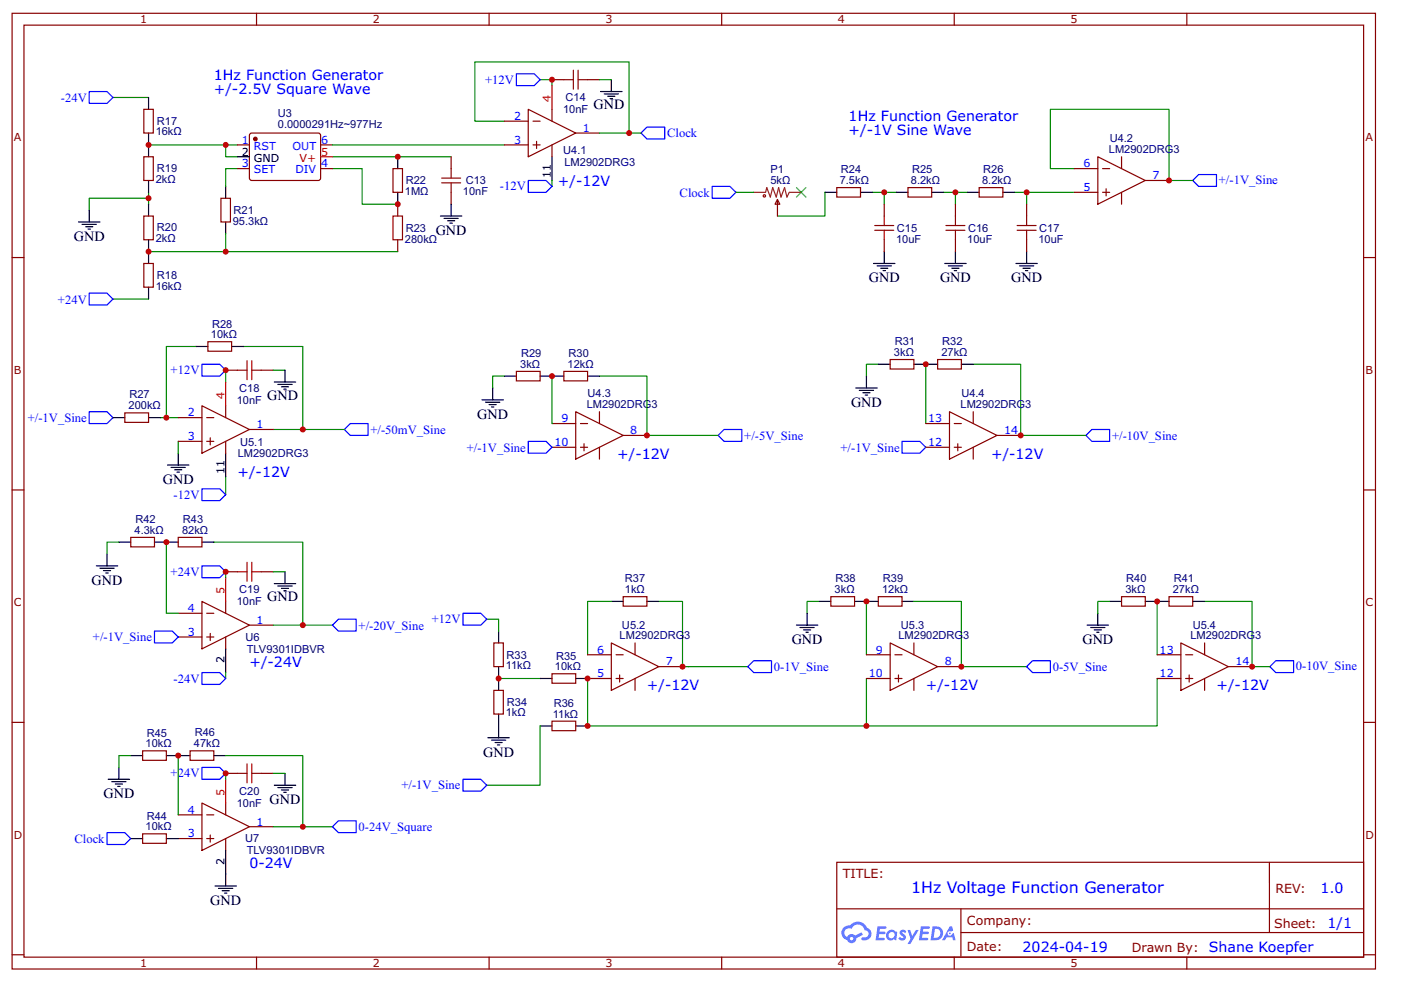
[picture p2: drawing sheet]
<svg xmlns="http://www.w3.org/2000/svg" width="297mm" height="210mm" viewBox="0 0 297 210" stroke-linecap="round" stroke-linejoin="round" font-family="sans-serif">
<g fill="none" stroke="#800" stroke-width=".25">
<path d="M2.6 2.8h289v202.8h-289zM5.1 5.3h284v197.8h-284zM54.4 2.8v2.5M103.7 2.8v2.5M153 2.8v2.5M202.3 2.8v2.5M251.6 2.8v2.5M2.6 54.6h2.5M289.1 54.6h2.5M2.6 104h2.5M289.1 104h2.5M2.6 153.3h2.5"/>
<path d="M289.1 153.3h2.5M177.4 182.9h111.7v20.2h-111.7zM177.4 192.8h111.6M203.7 197.9h85.3M203.7 192.8v10.1M269.1 183v14.9M2.6 202.6h2.5M54.4 203.1v2.5M103.7 203.1v2.5M153 203.1v2.5M202.3 203.1v2.5M251.6 203.1v2.5"/>
<path d="M289.1 202.6h2.5"/>
</g>
<g fill="#58f">
<path d="M190.9 197.4l.5-.2 .4 .1 .3 .3-.2 .4a.33 .33 0 0 0-.3-.3 .33 .33 0 0 0-.3 .2v.1a.85 .85 0 0 1 .7 .6 .85 .85 0 0 1-.3 .9h-.6l-.6-.4 .3-.3 .5 .2 .2-.1v-.1a.87 .87 0 0 1-.6-1.4z"/>
<path d="M192.4 197.3h.6l.4 1.3 .8-1.3h.6l-1.8 3h-.6l.7-1.1z"/>
<path d="M186.1 196.5h1.6l.2 .2-.1 .3-1.2 .1-.1 .6h1l.3 .2-.3 .3h-1.1l-.1 .8h1.2l.1 .2-.1 .3h-1.9z"/>
<path d="M195.2 196.5h1.7l.2 .2-.1 .3-1.2 .1-.1 .6h1l.3 .2-.3 .3h-1.1l-.1 .8h1.2l.1 .2-.1 .3h-1.9z"/>
<path d="M201.4 196.5h.5l.2 .9-.4 .3a.49 .49 0 0 0-.8 .1 .49 .49 0 0 0 .4 .7 .49 .49 0 0 0 .6-.4l.3-.2 .4 1.6h-.5l-.2-.6h-1.2l-.4 .6h-.6z"/>
<path d="M197.7 196.5l-.4 3h.9a1.5 1.5 0 0 0 1.8-1.5 1.5 1.5 0 0 0-1.8-1.5zM198.2 197.1a1.01 1.01 0 0 1 1.2 1.1 1.01 1.01 0 0 1-1.4 .8z"/>
<path d="M188.3 197.5a1.1 1.1 0 0 0-.3 1.6 1.1 1.1 0 0 0 1.6 .2l.4 .2 .2-1.6-.4-.3a1.01 1.01 0 0 0-1.5-.1zM188.3 198.4a.7 .7 0 0 1 1.4 0 .7 .7 0 0 1-1.4 0z"/>
<path d="M178.9 196.8a1.57 1.57 0 0 0 .7 2.7 1.01 1.01 0 0 0 1.2 .6 1.01 1.01 0 0 0 .8-1.1l1.4-.7-.3-.5-1.4 .7a1.02 1.02 0 0 0-1.7 .3 .99 .99 0 0 1-.5-1.4 .99 .99 0 0 1 1.4-.3 1.48 1.48 0 0 1 1.6-.9 1.48 1.48 0 0 1 1.3 1.2 .81 .81 0 0 1 .7 1 .81 .81 0 0 1-1.2 .5l-.3 .1v.3a1.39 1.39 0 0 0 2-.6 1.39 1.39 0 0 0-.8-1.9 2.18 2.18 0 0 0-3.7-.5l-.7 .2zM180.2 199.1a.38 .38 0 0 1 .7 0 .38 .38 0 0 1-.7 0z"/>
<circle cx="201.4" cy="198" r=".19"/>
</g>
<g fill="none" stroke="#000" stroke-width=".25">
<path d="M127.3 19.4h4.6M128.1 19.9h3M129.6 16.9v2.5M31.5 20.7v2.5M31.5 28.2v5.1M31.5 38.3v2.5M47.8 39.5v2.6M50.4 33.3h2.5M84.3 33.3v2.5M117 33.3v5M128.9 20.4h1.5M129.4 20.9h.5"/>
<path d="M16.7 47.1h4.5M17.4 47.6h3M18.2 48.1h1.5M18.7 48.6h.5M18.9 44.6v2.5M31.5 43.3v2.5M31.5 50.9v5M47.8 47.1v2.5M84.3 40.8v2.5M93.4 45.8h4.5M94.1 46.3h3.1M94.9 46.8h1.5"/>
<path d="M95.4 47.3h.5M95.6 43.3v2.5M174.9 40.8h2.5M182.4 40.8h2.6M185.2 55.9h4.5M186 56.4h3M186.7 56.9h1.5M187.2 57.4h.5M187.5 53.4v2.5M190 40.8h2.5M197.5 40.8h2.6M200.3 55.9h4.5"/>
<path d="M201.1 56.4h3M201.8 56.9h1.5M202.3 57.4h.5M202.6 53.4v2.5M205.1 40.8h2.5M212.6 40.8h2.5M215.4 55.9h4.5M216.2 56.4h3M216.9 56.9h1.5M217.4 57.4h.5M217.7 53.4v2.5M31.5 60.9v2.5"/>
<path d="M41.6 73.5h2.5M49.1 73.5h2.5M60.4 78.5v2.6M107 79.8h2.5M114.5 79.8h5M124.6 79.8h2.5M183.7 79.8v2.5M186.2 77.3h2.5M193.8 77.3h5M203.8 77.3h2.5M23.9 88.6h2.6M31.5 88.6h2.5"/>
<path d="M35.5 98.7h4.5M36.3 99.2h3M37 99.7h1.5M37.8 96.2v2.5M47.8 96.2v5M58.2 81.1h4.5M58.9 81.6h3M59.7 82.1h1.5M60.2 82.6h.5M102.2 84.8h4.5M102.9 85.3h3.1M103.7 85.8h1.5"/>
<path d="M104.2 86.3h.5M104.5 82.3v2.5M181.4 82.3h4.6M182.2 82.8h3M182.9 83.3h1.6M183.4 83.8h.6M22.7 117.5v2.6M25.2 115h2.5M32.8 115h5M37.5 100.2h.5M42.8 115h2.5M20.4 120.1h4.6"/>
<path d="M21.2 120.6h3M21.9 121.1h1.5M22.4 121.6h.5M47.8 137.7v5M58.2 123.8h4.5M58.9 124.3h3M59.7 124.8h1.5M60.2 125.3h.5M60.4 121.3v2.5M105.7 133.9v2.5M129.6 127.6h2.5M137.2 127.6h2.5"/>
<path d="M168.9 132.6h4.5M169.6 133.1h3M170.4 133.6h1.5M170.9 134.1h.5M171.1 130.1v2.5M173.6 127.6h2.6M181.2 127.6h5M191.2 127.6h2.6M230.5 132.6h4.5M231.2 133.1h3.1M232 133.6h1.5M232.5 134.1h.5"/>
<path d="M232.8 130.1v2.5M235.3 127.6h2.5M242.8 127.6h5.1M252.9 127.6h2.5M103.4 156.5h4.6M104.2 157h3M105 157.5h1.5M105.5 158h.5M105.7 141.4v5.1M105.7 151.5v5M114.5 154h2.5M114.5 144h2.5"/>
<path d="M122.1 154h2.5M122.1 144h2.5M22.9 165.3h4.6M23.7 165.8h3M24.5 166.3h1.5M25 166.8h.5M25.2 162.8v2.5M27.7 177.9h2.5M27.7 160.3h2.5M35.3 177.9h2.5M35.3 160.3h5M45.3 160.3h2.5"/>
<path d="M58.2 166.6h4.5M58.9 167.1h3M59.7 167.6h1.5M60.2 168.1h.5M60.4 164.1v2.5M45.6 188h4.5M46.3 188.5h3.1M47.1 189h1.5M47.6 189.5h.5M47.8 180.4v7.6"/>
</g>
<g fill="none" stroke="#800" stroke-width=".25">
<path d="M117 16.9h2.5M124.6 16.9h2.5M30.5 23.2h2v5h-2zM30.5 33.3h2v5h-2zM50.4 30.7h2.5M50.4 35.8h2.5M52.9 28.5l.5-.3 14.3 .1 .3 .4-.1 9.3-.4 .3-14.4-.1-.2-.4zM68 30.7h2.5M68 35.8h2.5M83.3 35.8h2v5h-2zM95.6 33.3v2.5M107 30.7h5"/>
<path d="M107 25.7h5M112 23.2l10.1 5-10.1 5.1zM113 30.7h1.5M113 25.7h1.5M113.8 30v1.5M117 23.2v2.5M117 30.7v2.6M122.1 28.2h5M177.4 39.8h5v2h-5zM192.5 39.8h5v2h-5zM207.6 39.8h5v2h-5zM227.7 35.8h5.1"/>
<path d="M232.8 33.3l10 5-10 5zM233.8 35.8h1.5M237.8 33.3v2.5M242.8 38.3h5.1M30.5 55.9h2v5h-2zM30.5 45.8h2v5.1h-2zM46.8 42.1h2.1v5h-2.1zM84.3 43.3v2.5M84.3 50.9v2.5M95.6 40.8v2.5M164.8 42.3l.5 1h-1zM164.8 42.3v3.5"/>
<path d="M187.5 43.3v2.5M187.5 50.9v2.5M202.6 43.3v2.5M202.6 50.9v2.5M217.7 43.3v2.5M217.7 50.9v2.5M227.7 40.8h5.1M233.8 40.8h1.5M234.5 40.1v1.5M237.8 40.8v2.5M44.1 72.5h5v2h-5zM47.8 78.5h2.6"/>
<path d="M55.4 78.5h2.5M109.5 78.8h5v2h-5zM119.5 78.8h5.1v2h-5.1zM188.7 76.3h5.1v2h-5.1zM198.8 76.3h5v2h-5zM26.5 87.6h5v2h-5zM37.8 93.6h5M37.8 88.6h5M42.8 86.1l10.1 5-10.1 5.1zM43.8 93.6h1.5M43.8 88.6h1.5M44.6 92.9v1.5"/>
<path d="M47.8 86.1v2.5M47.8 93.6v2.6M52.9 91.1h5M117 94.9h5.1M117 89.9h5.1M122.1 87.3l10 5.1-10 5zM123.1 94.9h1.5M123.1 89.9h1.5M123.8 94.1v1.6M127.1 87.3v2.6M127.1 94.9v2.5M132.1 92.4h5.1"/>
<path d="M196.3 94.9h5M196.3 89.9h5M201.3 87.3l10.1 5.1-10.1 5zM202.3 94.9h1.5M202.3 89.9h1.5M203.1 94.1v1.6M206.3 87.3v2.6M206.3 94.9v2.5M211.4 92.4h5M27.7 114h5.1v2h-5.1zM37.8 114h5v2h-5zM37.8 130.1h5"/>
<path d="M37.8 135.1h5M42.8 127.6l10.1 5-10.1 5.1zM43.8 130.1h1.5M43.8 135.1h1.5M44.6 134.4v1.5M47.8 127.6v2.5M47.8 135.1v2.6M47.8 121.3h2.6M52.9 132.6h5M55.4 121.3h2.5M104.7 136.4h2v5h-2zM124.6 138.9h5"/>
<path d="M129.6 136.4l10.1 5-10.1 5.1zM130.6 138.9h1.5M132.1 126.6h5.1v2h-5.1zM134.6 136.4v2.5M176.2 126.6h5v2h-5zM183.7 138.9h5M186.2 126.6h5v2h-5zM188.7 136.4l10.1 5-10.1 5.1zM189.7 138.9h1.5M193.8 136.4v2.5M237.8 126.6h5v2h-5zM245.3 138.9h5.1"/>
<path d="M247.9 126.6h5v2h-5zM250.4 136.4l10 5-10 5.1zM251.4 138.9h1.5M255.4 136.4v2.5M30.2 159.3h5.1v2h-5.1zM40.3 159.3h5v2h-5zM104.7 146.5h2v5h-2zM117 153h5.1v2h-5.1zM117 142.9h5.1v2.1h-5.1zM124.6 144h5M130.6 144h1.5M131.4 143.2v1.5"/>
<path d="M134.6 144v2.5M139.7 141.4h5M183.7 144h5M189.7 144h1.5M190.5 143.2v1.5M193.8 144v2.5M198.8 141.4h5M245.3 144h5.1M251.4 144h1.5M252.1 143.2v1.5M255.4 144v2.5M260.4 141.4h5.1"/>
<path d="M30.2 176.9h5.1v2h-5.1zM37.8 172.9h5M37.8 177.9h5M42.8 170.4l10.1 5-10.1 5zM43.8 172.9h1.5M43.8 177.9h1.5M44.6 177.2v1.5M47.8 170.4v2.5M47.8 177.9v2.5M47.8 164.1h2.6M52.9 175.4h5M55.4 164.1h2.5"/>
</g>
<g fill="none" stroke="#a00000" stroke-width=".25">
<path d="M119.5 16.9h2.1M121.6 14.9v4M122.6 16.9h2M122.6 14.9v4M93.6 38.8h4.1M93.6 37.8h4.1M95.6 35.8v2M95.6 38.8v2M83.3 45.8h2v5.1h-2zM185.5 48.9h4M185.5 47.9h4M187.5 45.8v2.1"/>
<path d="M187.5 48.9v2M200.6 48.9h4M200.6 47.9h4M202.6 45.8v2.1M202.6 48.9v2M215.7 48.9h4M215.7 47.9h4M217.7 45.8v2.1M217.7 48.9v2M50.4 78.5h2M52.4 76.5v4.1M53.4 76.5v4.1"/>
<path d="M53.4 78.5h2M52.4 119.3v4M53.4 119.3v4M50.4 121.3h2M53.4 121.3h2M50.4 164.1h2M52.4 162.1v4M53.4 164.1h2M53.4 162.1v4"/>
<circle cx="162.1" cy="41.6" r=".25"/>
</g>
<g fill="none" stroke="#080" stroke-width=".25">
<path d="M114.5 16.9h2.5v1.3M127.1 16.9h2.5M23.9 20.7h7.6M31.5 30.7h16.3M50.4 35.8h-2.6v3.7M50.4 30.7h-2.6v2.6h2.6M70.5 35.8h6.3v7.5h7.5M70.5 30.7h36.5M70.5 33.3h25.1M107 25.7h-6.3v-12.6h32.7v15.1h2.5M117 38.3v1.2M127.1 28.2h6.3"/>
<path d="M227.7 35.8h-5v-12.6h25.2v15.1h5M31.5 42.1h-12.6v2.5M31.5 53.4h16.3M31.5 40.8v2.5M47.8 49.6v3.8h36.5M156 40.8h3.8M174.9 40.8v5h-10.1M185 40.8h5M187.5 40.8v2.5M200.1 40.8h5M202.6 40.8v2.5M215.1 40.8h2.6v2.5"/>
<path d="M217.7 40.8h10M23.9 63.4h7.6M41.6 73.5h-6.3v15.1h-1.3M47.8 78.5v2.6M51.6 73.5h12.6v17.6h8.8M57.9 78.5h2.5M107 79.8h-2.5v2.5M117 79.8v10.1M127.1 79.8h10.1v12.6h15.1M186.2 77.3h-2.5v2.5M196.3 77.3v12.6M206.3 77.3h10.1v15.1h13.8"/>
<path d="M35.3 88.6h2.5M37.8 93.6v2.6M57.9 91.1h6.3M25.2 115h-2.5v2.5M35.3 115v15.1h2.5M45.3 115h18.9v17.6h6.3M47.8 101.2v3.8M47.8 121.3v1.3M57.9 121.3h2.5M57.9 132.6h6.3M103.2 131.4h2.5v2.5M129.6 127.6h-5v11.3"/>
<path d="M139.7 127.6h5v13.8h13.8M173.6 127.6h-2.5v2.5M183.7 127.6v11.3M193.8 127.6h10v13.8h13.9M235.3 127.6h-2.5v2.5M245.3 127.6v11.3M255.4 127.6h10.1v13.8h3.7M47.8 142.7v1.3M105.7 144h8.8M114.5 154v12.6h-11.3M124.6 144v10h59.1v-10M245.3 144v10h-61.6"/>
<path d="M27.7 160.3h-2.5v2.5M37.8 160.3v12.6M47.8 160.3h16.4v15.1h6.3M47.8 164.1v1.2M57.9 175.4h6.3M57.9 164.1h2.5"/>
</g>
<path d="M168.9 39.8l2 2zM170.9 39.8l-2 2z" fill="#000" stroke="#3c3" stroke-width=".25"/>
<path d="M159.8 40.8h2.5l.3-1 .7 2 .5-2 .8 2 .5-2 .5 2 .7-2 .5 2 .5-1h2.6" fill="none" stroke="#8d2323" stroke-width=".25"/>
<g fill="none" stroke="#00f" stroke-width=".25">
<path d="M18.9 19.4h3.8l1.2 1.3-1.2 1.2h-3.8zM109.5 15.6h3.8l1.2 1.3-1.2 1.3h-3.8zM112 38.3h3.8l1.2 1.2-1.2 1.3h-3.8zM137.2 27h3.7v2.5h-3.7l-1.3-1.3zM151 39.5h3.8l1.2 1.3-1.2 1.3h-3.8zM254.1 37h3.8v2.5h-3.8l-1.2-1.2zM18.9 62.2h3.8l1.2 1.2-1.2 1.3h-3.8zM42.8 77.3h3.8l1.2 1.2-1.2 1.3h-3.8zM18.9 87.3h3.8l1.2 1.3-1.2 1.3h-3.8zM74.3 89.9h3.7v2.5h-3.7l-1.3-1.3zM112 93.6h3.8l1.2 1.3-1.2 1.3h-3.8zM153.5 91.1h3.8v2.5h-3.8l-1.2-1.2z"/>
<path d="M191.2 93.6h3.8l1.3 1.3-1.3 1.3h-3.8zM230.2 92.4l1.3-1.3h3.8v2.5h-3.8zM42.8 103.7h3.8l1.2 1.3-1.2 1.2h-3.8zM32.8 133.9h3.7l1.3 1.2-1.3 1.3h-3.7zM42.8 120.1h3.8l1.2 1.2-1.2 1.3h-3.8zM70.5 132.6l1.2-1.2h3.8v2.5h-3.8zM98.2 130.1h3.7l1.3 1.3-1.3 1.2h-3.7zM42.8 142.7h3.8l1.2 1.3-1.2 1.2h-3.8zM159.8 140.2h3.8v2.5h-3.8l-1.3-1.3zM218.9 140.2h3.8v2.5h-3.8l-1.2-1.3zM269.2 141.4l1.3-1.2h3.8v2.5h-3.8zM22.7 176.7h3.8l1.2 1.2-1.2 1.3h-3.8z"/>
<path d="M42.8 162.8h3.8l1.2 1.3-1.2 1.2h-3.8zM70.5 175.4l1.2-1.3h3.8v2.6h-3.8zM98.2 165.3h3.7l1.3 1.3-1.3 1.3h-3.7z"/>
</g>
<circle cx="54.1" cy="29.5" r=".38" fill="#800" stroke="#800" stroke-width=".25"/>
<path d="M117 18.2v5M68 33.3h2.5M47.8 81.1v5M47.8 122.6v5M47.8 165.3v5.1" fill="none" stroke="#f00" stroke-width=".25"/>
<g fill="#c00">
<circle cx="84.3" cy="43.3" r=".63"/>
<circle cx="187.5" cy="40.8" r=".63"/>
<circle cx="31.5" cy="42.1" r=".63"/>
<circle cx="47.8" cy="53.4" r=".63"/>
<circle cx="47.8" cy="30.7" r=".63"/>
<circle cx="202.6" cy="40.8" r=".63"/>
<circle cx="31.5" cy="30.7" r=".63"/>
<circle cx="31.5" cy="53.4" r=".63"/>
<circle cx="217.7" cy="40.8" r=".63"/>
<circle cx="137.2" cy="92.4" r=".63"/>
<circle cx="35.3" cy="115" r=".63"/>
<circle cx="196.3" cy="77.3" r=".63"/>
<circle cx="117" cy="79.8" r=".63"/>
<circle cx="37.8" cy="160.3" r=".63"/>
<circle cx="183.7" cy="154" r=".63"/>
<circle cx="124.6" cy="154" r=".63"/>
<circle cx="183.7" cy="127.6" r=".63"/>
<circle cx="245.3" cy="127.6" r=".63"/>
<circle cx="105.7" cy="144" r=".63"/>
<circle cx="216.4" cy="92.4" r=".63"/>
<circle cx="84.3" cy="33.3" r=".63"/>
<circle cx="47.8" cy="164.1" r=".63"/>
<circle cx="64.2" cy="175.4" r=".63"/>
<circle cx="247.9" cy="38.3" r=".63"/>
<circle cx="35.3" cy="88.6" r=".63"/>
<circle cx="117" cy="16.9" r=".63"/>
<circle cx="133.4" cy="28.2" r=".63"/>
<circle cx="47.8" cy="121.3" r=".63"/>
<circle cx="64.2" cy="132.6" r=".63"/>
<circle cx="47.8" cy="78.5" r=".63"/>
<circle cx="64.2" cy="91.1" r=".63"/>
<circle cx="124.6" cy="144" r=".63"/>
<circle cx="144.7" cy="141.4" r=".63"/>
<circle cx="203.8" cy="141.4" r=".63"/>
<circle cx="265.5" cy="141.4" r=".63"/>
</g>
<text font-size="3.4" fill="#00f" x="193.2" y="189.4">1Hz Voltage Function Generator</text>
<g font-size="3" fill="#00f">
<text x="45.3" y="16.9">1Hz Function Generator</text>
<text x="45.3" y="19.9">+/-2.5V Square Wave</text>
<text x="179.9" y="25.7">1Hz Function Generator</text>
<text x="179.9" y="28.7">+/-1V Sine Wave</text>
<text x="118.3" y="39.5">+/-12V</text>
<text x="50.4" y="101.2">+/-12V</text>
<text x="130.9" y="97.4">+/-12V</text>
<text x="210.1" y="97.4">+/-12V</text>
<text x="52.9" y="141.4">+/-24V</text>
<text x="137.2" y="146.5">+/-12V</text>
<text x="196.3" y="146.5">+/-12V</text>
<text x="257.9" y="146.5">+/-12V</text>
<text x="52.9" y="184.2">0-24V</text>
<text x="280" y="189.6">1.0</text>
<text x="281.5" y="196.9">1/1</text>
<text x="216.8" y="201.9">2024-04-19</text>
<text x="256.3" y="201.9">Shane Koepfer</text>
</g>
<g font-size="3">
<text x="125.8" y="23.2">GND</text>
<text x="15.6" y="51.1">GND</text>
<text x="92.4" y="49.9">GND</text>
<text x="184.2" y="59.9">GND</text>
<text x="199.3" y="59.9">GND</text>
<text x="214.4" y="59.9">GND</text>
<text x="56.7" y="84.8">GND</text>
<text x="101.2" y="88.9">GND</text>
<text x="180.4" y="86.3">GND</text>
<text x="34.5" y="102.7">GND</text>
<text x="19.4" y="124.1">GND</text>
<text x="56.7" y="127.6">GND</text>
<text x="167.9" y="136.7">GND</text>
<text x="229.5" y="136.7">GND</text>
<text x="102.4" y="160.6">GND</text>
<text x="21.9" y="169.4">GND</text>
<text x="57.2" y="170.6">GND</text>
<text x="44.6" y="192">GND</text>
</g>
<g font-size="2.7" fill="#00f">
<text x="102.9" y="17.8">+12V</text>
<text x="12.9" y="21.7">-24V</text>
<text x="141.4" y="29.2">Clock</text>
<text x="106" y="40.4">-12V</text>
<text x="144.1" y="41.7">Clock</text>
<text x="258.4" y="39.1">+/-1V_Sine</text>
<text x="12.3" y="64.4">+24V</text>
<text x="36.2" y="79.4">+12V</text>
<text x="5.9" y="89.5">+/-1V_Sine</text>
<text x="78.5" y="92.1">+/-50mV_Sine</text>
<text x="99" y="95.8">+/-1V_Sine</text>
<text x="157.8" y="93.3">+/-5V_Sine</text>
<text x="178.2" y="95.8">+/-1V_Sine</text>
<text x="235.8" y="93.3">+/-10V_Sine</text>
<text x="36.8" y="105.8">-12V</text>
<text x="36.2" y="122.2">+24V</text>
<text x="19.7" y="136">+/-1V_Sine</text>
<text x="76" y="133.6">+/-20V_Sine</text>
<text x="91.5" y="132.2">+12V</text>
<text x="164.1" y="142.3">0-1V_Sine</text>
<text x="223.2" y="142.4">0-5V_Sine</text>
<text x="274.8" y="142.2">0-10V_Sine</text>
<text x="36.8" y="144.8">-24V</text>
<text x="36.2" y="164.9">+24V</text>
<text x="85.1" y="167.5">+/-1V_Sine</text>
<text x="15.8" y="178.8">Clock</text>
<text x="76" y="176.4">0-24V_Square</text>
</g>
<g font-size="2.7" fill="#800">
<text x="178.7" y="186.2">TITLE:</text>
<text x="270.4" y="189.6">REV:</text>
<text x="205" y="196.3">Company:</text>
<text x="270.1" y="196.8">Sheet:</text>
<text x="205" y="201.8">Date:</text>
<text x="240" y="201.9">Drawn By:</text>
</g>
<g font-size="2.3" fill="#800">
<text x="29.7" y="5">1</text>
<text x="79" y="5">2</text>
<text x="128.4" y="5">3</text>
<text x="177.7" y="5">4</text>
<text x="227" y="5">5</text>
<text x="2.9" y="30">A</text>
<text x="289.5" y="30">A</text>
<text x="2.9" y="79.3">B</text>
<text x="289.5" y="79.3">B</text>
<text x="2.9" y="128.6">C</text>
<text x="289.5" y="128.6">C</text>
<text x="2.9" y="177.9">D</text>
<text x="289.5" y="177.9">D</text>
<text x="29.7" y="205.2">1</text>
<text x="79" y="205.2">2</text>
<text x="128.4" y="205.2">3</text>
<text x="177.7" y="205.2">4</text>
<text x="227" y="205.2">5</text>
</g>
<g font-size="2.3" fill="#f00">
<text x="116.8" y="21.7" transform="rotate(-90 116.8 21.7)">4</text>
<text x="63.5" y="34.3">V+</text>
<text x="68.1" y="33">5</text>
<text x="47.6" y="84.6" transform="rotate(-90 47.6 84.6)">4</text>
<text x="47.6" y="126.1" transform="rotate(-90 47.6 126.1)">5</text>
<text x="47.6" y="168.9" transform="rotate(-90 47.6 168.9)">5</text>
</g>
<g font-size="2.3" fill="#000080">
<text x="119.9" y="21.5">C14</text>
<text x="33" y="28.7">16kΩ</text>
<text x="33.3" y="26.5">R17</text>
<text x="58.9" y="27.2">0.0000291Hz~977Hz</text>
<text x="58.9" y="24.9">U3</text>
<text x="119.4" y="24">10nF</text>
<text x="119.4" y="32.8">U4.1</text>
<text x="119.7" y="35.3">LM2902DRG3</text>
<text x="235.1" y="32.4">LM2902DRG3</text>
<text x="235.3" y="30.1">U4.2</text>
<text x="33" y="38.8">2kΩ</text>
<text x="33.3" y="36.5">R19</text>
<text x="85.8" y="41.4">1MΩ</text>
<text x="86" y="39.1">R22</text>
<text x="98.2" y="41.4">10nF</text>
<text x="98.8" y="39">C13</text>
<text x="163.3" y="39">5kΩ</text>
<text x="163.3" y="36.8">P1</text>
<text x="178" y="39">7.5kΩ</text>
<text x="178.3" y="36.8">R24</text>
<text x="193.1" y="39">8.2kΩ</text>
<text x="193.4" y="36.8">R25</text>
<text x="208.2" y="39">8.2kΩ</text>
<text x="208.5" y="36.8">R26</text>
<text x="49.4" y="47.7">95.3kΩ</text>
<text x="49.5" y="45.4">R21</text>
<text x="33" y="51.4">2kΩ</text>
<text x="33.3" y="49.1">R20</text>
<text x="85.8" y="51.5">280kΩ</text>
<text x="86" y="49.2">R23</text>
<text x="190" y="51.5">10uF</text>
<text x="190.2" y="49.2">C15</text>
<text x="205.1" y="51.5">10uF</text>
<text x="205.3" y="49.2">C16</text>
<text x="220.2" y="51.5">10uF</text>
<text x="220.4" y="49.2">C17</text>
<text x="33.3" y="59.2">R18</text>
<text x="33" y="61.4">16kΩ</text>
<text x="44.7" y="71.8">10kΩ</text>
<text x="45" y="69.5">R28</text>
<text x="110.5" y="75.7">R29</text>
<text x="120.5" y="75.7">R30</text>
<text x="189.5" y="75.5">3kΩ</text>
<text x="189.7" y="73.2">R31</text>
<text x="199.6" y="75.5">27kΩ</text>
<text x="199.8" y="73.2">R32</text>
<text x="50.7" y="83.1">C18</text>
<text x="110.3" y="78">3kΩ</text>
<text x="120.4" y="78">12kΩ</text>
<text x="27.3" y="86.8">200kΩ</text>
<text x="27.5" y="84.5">R27</text>
<text x="50.2" y="85.7">10nF</text>
<text x="124.4" y="86.5">LM2902DRG3</text>
<text x="124.6" y="84.2">U4.3</text>
<text x="203.6" y="86.5">LM2902DRG3</text>
<text x="203.8" y="84.2">U4.4</text>
<text x="50.9" y="94.7">U5.1</text>
<text x="50.4" y="97">LM2902DRG3</text>
<text x="28.5" y="113.3">4.3kΩ</text>
<text x="28.7" y="111">R42</text>
<text x="38.6" y="113.3">82kΩ</text>
<text x="38.8" y="111">R43</text>
<text x="50.7" y="125.9">C19</text>
<text x="132.5" y="125.8">1kΩ</text>
<text x="132.5" y="123.6">R37</text>
<text x="177" y="125.8">3kΩ</text>
<text x="177.1" y="123.5">R38</text>
<text x="187" y="125.8">12kΩ</text>
<text x="187.2" y="123.5">R39</text>
<text x="238.6" y="125.8">3kΩ</text>
<text x="238.8" y="123.5">R40</text>
<text x="248.7" y="125.8">27kΩ</text>
<text x="248.8" y="123.5">R41</text>
<text x="50.2" y="128.4">10nF</text>
<text x="52.1" y="136">U6</text>
<text x="131.4" y="135.7">LM2902DRG3</text>
<text x="131.9" y="133.4">U5.2</text>
<text x="190.5" y="135.7">LM2902DRG3</text>
<text x="191" y="133.4">U5.3</text>
<text x="252.4" y="135.7">LM2902DRG3</text>
<text x="252.9" y="133.4">U5.4</text>
<text x="52.3" y="138.5">TLV9301IDBVR</text>
<text x="107.2" y="142">11kΩ</text>
<text x="107.4" y="139.7">R33</text>
<text x="117.7" y="142.2">10kΩ</text>
<text x="117.9" y="139.9">R35</text>
<text x="107.5" y="149.7">R34</text>
<text x="117.4" y="150">R36</text>
<text x="107.2" y="152">1kΩ</text>
<text x="117.2" y="152.3">11kΩ</text>
<text x="30.9" y="158.5">10kΩ</text>
<text x="31.1" y="156.3">R45</text>
<text x="41.1" y="158.5">47kΩ</text>
<text x="41.3" y="156.2">R46</text>
<text x="31.1" y="173.9">R44</text>
<text x="50.2" y="171.2">10nF</text>
<text x="50.7" y="168.7">C20</text>
<text x="30.9" y="176.2">10kΩ</text>
<text x="52" y="178.7">U7</text>
<text x="52.3" y="181.2">TLV9301IDBVR</text>
</g>
<g font-size="2.3" fill="#00f">
<text x="109" y="25.5">2</text>
<text x="123.6" y="28">1</text>
<text x="51.3" y="30.5">1</text>
<text x="51.3" y="35.5">3</text>
<text x="53.8" y="31.8">RST</text>
<text x="62" y="31.8">OUT</text>
<text x="68.1" y="35.5">4</text>
<text x="68.1" y="30.5">6</text>
<text x="109" y="30.5">3</text>
<text x="229.8" y="35.5">6</text>
<text x="53.8" y="36.8">SET</text>
<text x="62.6" y="36.8">DIV</text>
<text x="229.8" y="40.6">5</text>
<text x="244.3" y="38">7</text>
<text x="39.8" y="88.4">2</text>
<text x="119.1" y="89.6">9</text>
<text x="196.8" y="89.6">13</text>
<text x="39.8" y="93.4">3</text>
<text x="54.4" y="90.9">1</text>
<text x="117.6" y="94.6">10</text>
<text x="133.6" y="92.1">8</text>
<text x="196.8" y="94.6">12</text>
<text x="212.9" y="92.1">14</text>
<text x="39.8" y="129.9">4</text>
<text x="39.8" y="134.9">3</text>
<text x="54.4" y="132.4">1</text>
<text x="126.6" y="138.7">6</text>
<text x="126.6" y="143.7">5</text>
<text x="141.2" y="141.2">7</text>
<text x="184.2" y="143.7">10</text>
<text x="185.7" y="138.7">9</text>
<text x="200.3" y="141.2">8</text>
<text x="245.9" y="143.7">12</text>
<text x="245.9" y="138.7">13</text>
<text x="261.9" y="141.2">14</text>
<text x="39.8" y="172.6">4</text>
<text x="39.8" y="177.7">3</text>
<text x="54.4" y="175.1">1</text>
</g>
<g font-size="2.3">
<text x="51.3" y="33">2</text>
<text x="53.8" y="34.3">GND</text>
<text x="116.8" y="37.8" transform="rotate(-90 116.8 37.8)">11</text>
<text x="47.6" y="100.7" transform="rotate(-90 47.6 100.7)">11</text>
<text x="47.6" y="140.7" transform="rotate(-90 47.6 140.7)">2</text>
<text x="47.6" y="183.4" transform="rotate(-90 47.6 183.4)">2</text>
</g>
</svg>
